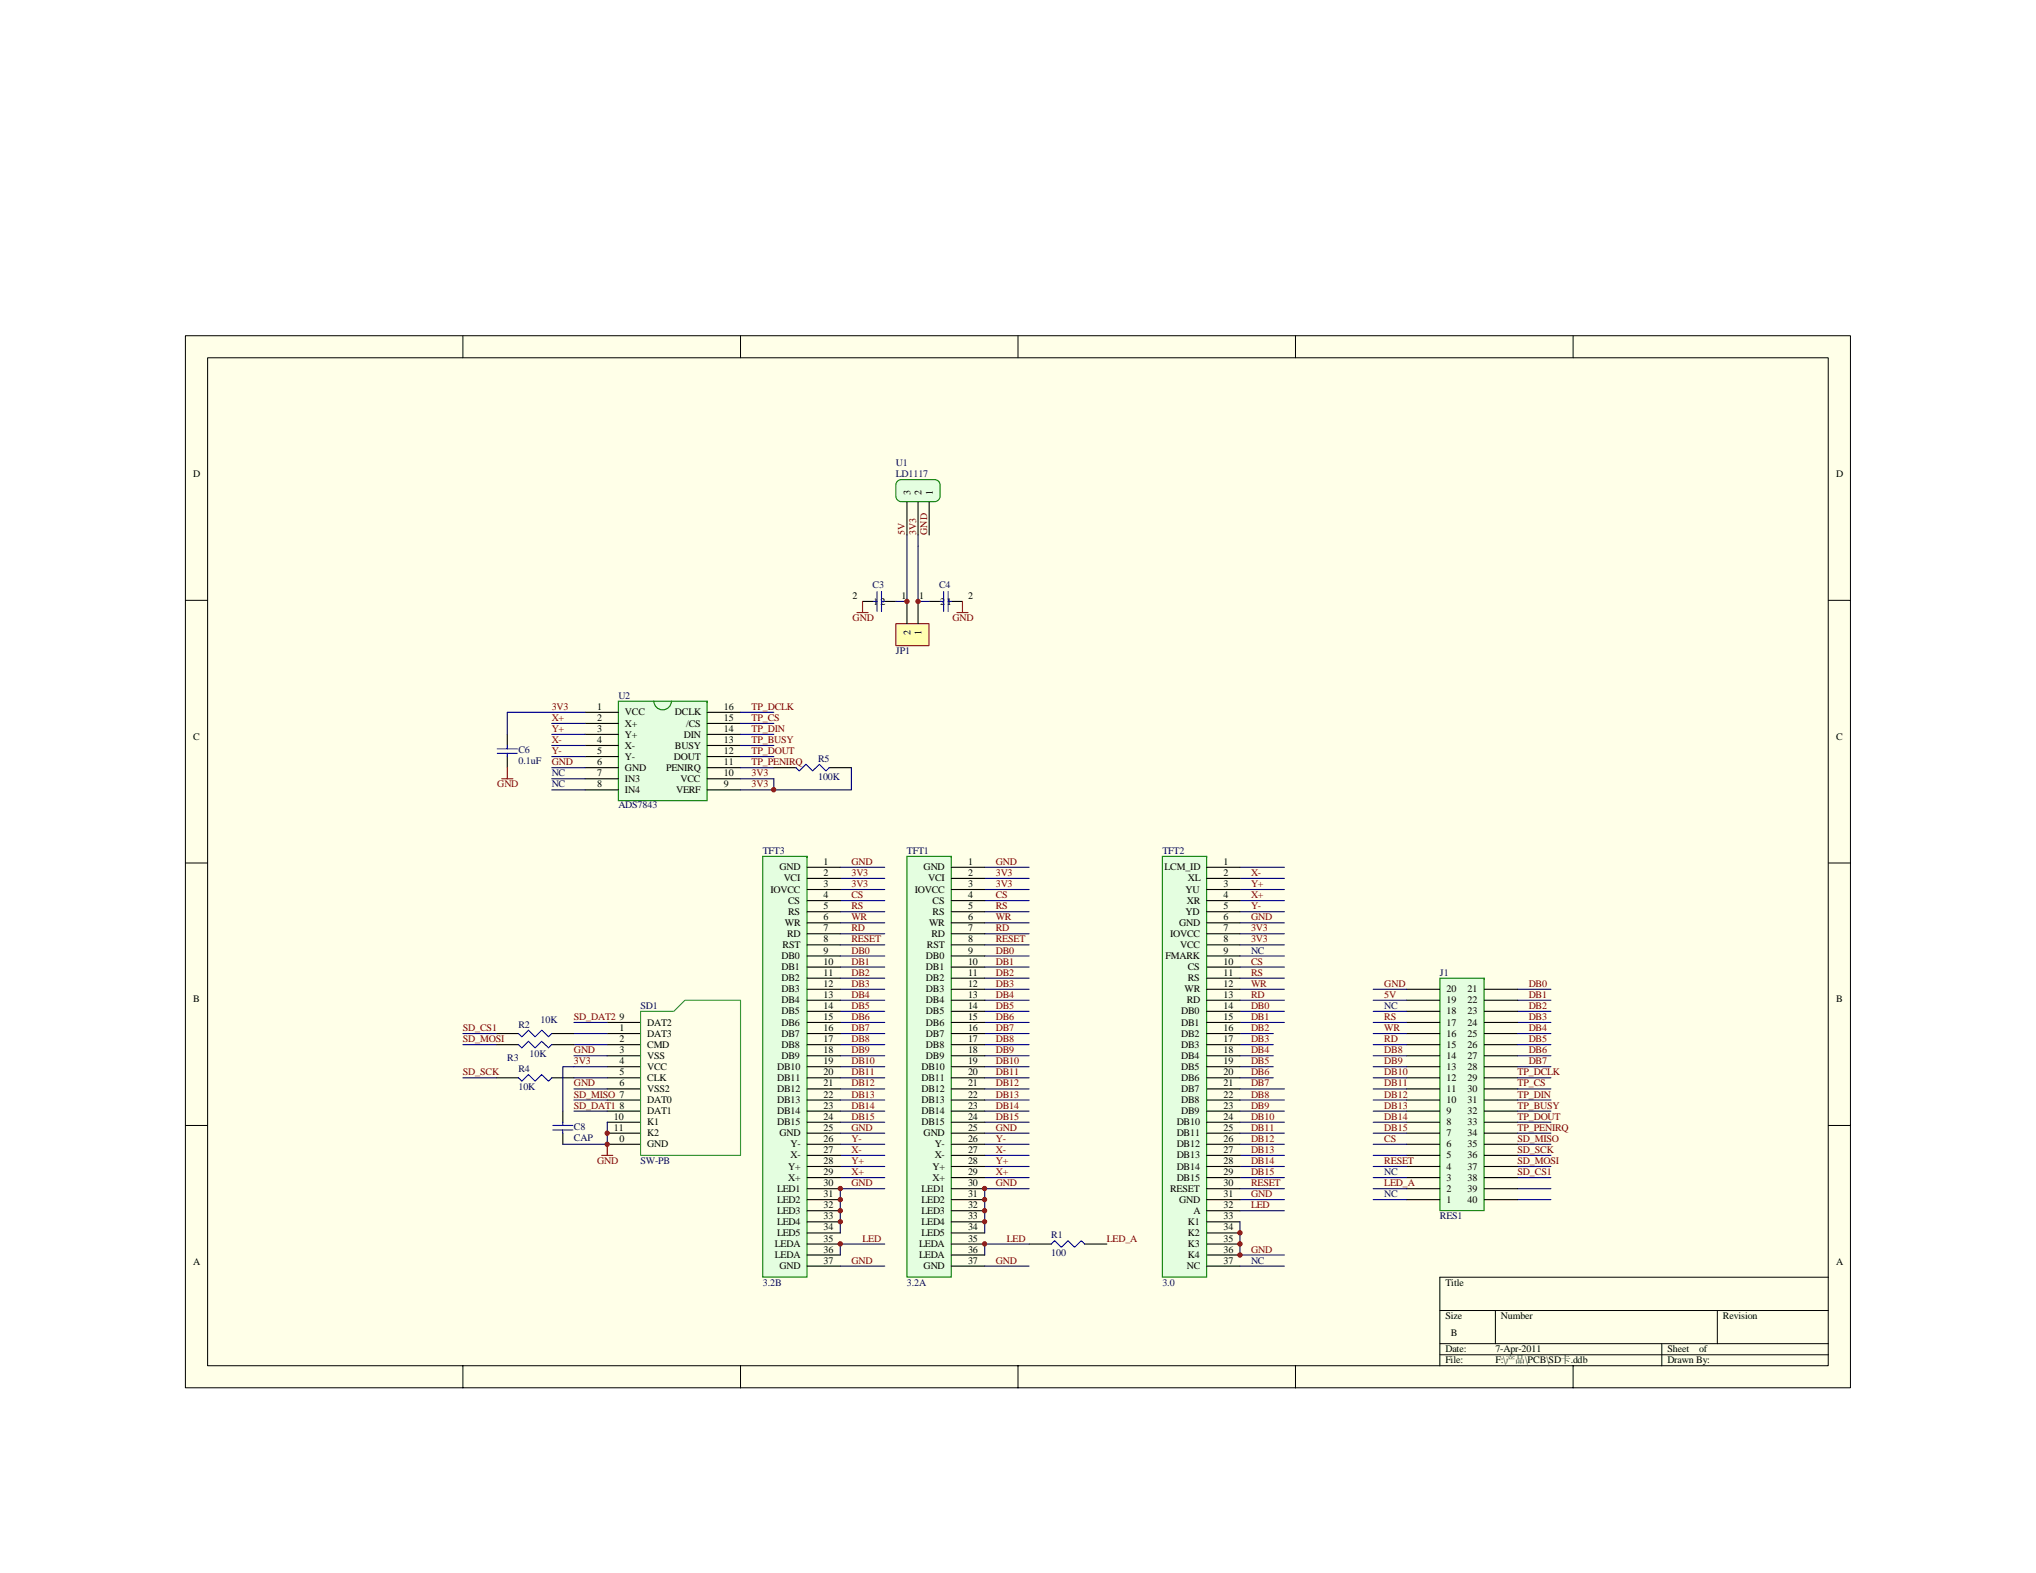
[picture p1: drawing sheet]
<svg xmlns="http://www.w3.org/2000/svg" width="279mm" height="216mm" viewBox="0 0 279 216" stroke-linecap="round" stroke-linejoin="round" font-family="sans-serif">
<path d="M25.4 46.1h228.5v144.4h-228.5z" fill="#ffffe8"/>
<g fill="none" stroke="#000" stroke-width=".14">
<path d="M25.4 46.1h228.5v144.4h-228.5zM28.5 49.1h222.4v138.4h-222.4zM63.5 46.1v3M101.6 46.1v3M139.7 46.1v3M177.8 46.1v3M215.9 46.1v3M25.4 82.4h3.1M250.9 82.4h3.1M25.4 118.4h3.1M250.9 118.4h3.1M25.4 154.5h3.1"/>
<path d="M250.9 154.5h3.1M197.6 179.9h53.3M205.2 179.9v4.5M235.7 179.9v4.5M250.9 175.3h-53.3v12.2M63.5 187.5v3M101.6 187.5v3M139.7 187.5v3M177.8 187.5v3M197.6 184.4h53.3M197.6 185.9h53.3M215.9 187.5v3"/>
<path d="M228 184.4v3.1"/>
</g>
<path d="M84.9 96.2v13.7h12.1v-13.7z" fill-rule="evenodd" fill="#e4fee0" stroke="#0b8004" stroke-width=".15"/>
<g fill="none" stroke="#000" stroke-width=".15">
<path d="M80.3 99.3h4.6M80.3 97.8h4.6M97 99.3h4.6M97 97.8h4.6M80.3 100.8h4.6M80.3 102.3h4.6M80.3 103.8h4.6M80.3 105.4h4.6M80.3 106.9h4.6M80.3 108.4h4.6M97 100.8h4.6M97 102.3h4.6"/>
<path d="M97 103.8h4.6M97 105.4h4.6M97 106.9h4.6M97 108.4h4.6M83.3 144.9h4.6M83.3 146.4h4.6M83.3 143.4h4.6M83.3 141.9h4.6M83.3 147.9h4.6M83.3 149.5h4.6M83.3 151h4.6M83.3 152.5h4.6"/>
<path d="M83.3 140.3h4.6M83.3 154h4.6M83.3 155.5h4.6M83.3 157.1h4.6"/>
</g>
<path d="M89.7 96.2a1.21 1.21 0 0 0 1.2 1.2 1.21 1.21 0 0 0 1.2-1.2" fill="none" stroke="#008000" stroke-width=".15"/>
<path d="M87.9 138.8h4.6l1.5-1.5h7.6v21.3h-13.7z" fill="none" stroke="#318b40" stroke-width=".15"/>
<g fill="none" stroke="#000080" stroke-width=".15">
<path d="M170.2 119h6.1M170.2 120.6h6.1M170.2 122.1h6.1M170.2 123.6h6.1M170.2 125.1h6.1M170.2 126.7h6.1M170.2 128.2h6.1M170.2 129.7h6.1M170.2 131.2h6.1M170.2 132.7h6.1M170.2 134.3h6.1M170.2 135.8h6.1"/>
<path d="M170.2 137.3h6.1M170.2 138.8h6.1M170.2 140.3h6.1M170.2 141.9h4.5M170.2 143.4h4.5M170.2 144.9h4.5M170.2 146.4h4.5M170.2 147.9h4.5M170.2 149.5h6.1M170.2 151h6.1M170.2 152.5h6.1M170.2 154h6.1"/>
<path d="M170.2 155.5h6.1M170.2 157.1h6.1M170.2 158.6h6.1M170.2 160.1h6.1M170.2 161.6h6.1M170.2 163.2h6.1M170.2 164.7h6.1M170.2 166.2h6.1M170.2 172.3h6.1"/>
</g>
<path d="M123.2 66l.5-.2h4.5a.75 .75 0 0 1 .8 .8v1.5a.77 .77 0 0 1-.8 .8h-4.5a.77 .77 0 0 1-.8-.8v-1.5z" fill-rule="evenodd" fill="#e4fee0" stroke="#0b8004" stroke-width=".15"/>
<path d="M124.5 68.9v4.5M126 68.9v4.5M127.5 68.9v4.5M118.4 82.5h1.5M121.4 82.5h1.5M127.5 82.5h1.5M130.6 82.5h1.5M69.6 100.8v1.5M69.6 103.8v1.6M77.2 152.5v1.5M77.2 155.5v1.6" fill="none" stroke="#000" stroke-width=".15"/>
<g fill="none" stroke="#000080" stroke-width=".15">
<path d="M124.5 73.4v9.2h-1.6M126 73.4v9.1h1.5M75.7 99.3h4.6M80.3 97.8h-10.7v3M101.6 97.8h4.6M101.6 99.3h4.6M75.7 102.3h4.6M75.7 105.4h4.6M75.7 106.9h4.6M75.7 100.8h4.6M75.7 103.8h4.6M75.7 108.4h4.6"/>
<path d="M101.6 100.8h4.6M101.6 103.8h4.6M101.6 102.3h4.6M101.6 105.4h4.6M101.6 106.9h4.6v1.5h-4.6M208.3 135.8h4.5M208.3 137.3h4.5M208.3 138.8h4.5M78.8 140.3h4.5M78.8 141.9h4.5M78.8 143.4h4.5M78.8 144.9h4.5"/>
<path d="M78.8 146.4h4.5M78.8 147.9h4.5M78.8 149.5h4.5M78.8 151h4.5M78.8 152.5h4.5M83.3 154v3.1h-6.1M208.3 157.1h4.5M208.3 158.6h4.5M208.3 140.3h4.5M170.2 173.8h6.1M208.3 160.1h4.5M208.3 161.6h4.5"/>
<path d="M208.3 163.2h4.5M208.3 164.7h4.5"/>
</g>
<g fill="none" stroke="#00f" stroke-width=".15">
<path d="M119.9 82.5h.5M120.4 81.2v2.7M121 81.2v2.7M121 82.5h.4M129 82.5h.5M129.5 81.2v2.7M130.1 82.5h.5M130.1 81.2v2.7M68.2 103.4h2.8M68.2 102.8h2.8M69.6 102.3v.5M69.6 103.4v.4"/>
<path d="M75.9 155.1h2.7M75.9 154.5h2.7M77.2 154v.5M77.2 155.1v.4"/>
</g>
<path d="M117.6 84.1h1.5M118.4 82.5v1.6M131.3 84.1h1.5M132.1 82.5v1.6M68.9 106.9h1.5M69.6 105.4v1.5M82.6 158.6h1.5M83.3 157.1v1.5" fill="none" stroke="#800000" stroke-width=".15"/>
<circle cx="83.3" cy="155.5" r=".29" fill="#800000" stroke="#800000" stroke-width=".14"/>
<path d="M197.6 134.3v31.9h6.1v-31.9z" fill-rule="evenodd" fill="#e4fee0" stroke="#0b8004" stroke-width=".15"/>
<g fill="none" stroke="#000" stroke-width=".15">
<path d="M193 138.8h4.6M193 137.3h4.6M193 135.8h4.6M203.7 138.8h4.6M203.7 137.3h4.6M203.7 135.8h4.6M193 140.3h4.6M193 141.9h4.6M193 143.4h4.6M193 144.9h4.6M193 146.4h4.6M193 147.9h4.6"/>
<path d="M193 149.5h4.6M193 154h4.6M193 155.5h4.6M193 152.5h4.6M193 151h4.6M193 157.1h4.6M193 158.6h4.6M203.7 140.3h4.6M203.7 141.9h4.6M203.7 143.4h4.6M203.7 144.9h4.6M203.7 146.4h4.6"/>
<path d="M203.7 147.9h4.6M203.7 149.5h4.6M203.7 154h4.6M203.7 155.5h4.6M203.7 152.5h4.6M203.7 151h4.6M203.7 157.1h4.6M203.7 158.6h4.6M141.2 170.8h3.1M148.8 170.8h3.1M193 160.1h4.6M193 161.6h4.6"/>
<path d="M193 163.2h4.6M193 164.7h4.6M203.7 160.1h4.6M203.7 161.6h4.6M203.7 163.2h4.6M203.7 164.7h4.6"/>
</g>
<g fill="none" stroke="#000080" stroke-width=".15">
<path d="M135.1 119h6.1M135.1 135.8h6.1M135.1 137.3h6.1M135.1 138.8h6.1M135.1 120.6h6.1M135.1 122.1h6.1M135.1 123.6h6.1M135.1 125.1h6.1M135.1 126.7h6.1M135.1 128.2h6.1M135.1 129.7h6.1M135.1 131.2h6.1"/>
<path d="M135.1 132.7h6.1M135.1 134.3h6.1M188.4 135.8h4.6M188.4 137.3h4.6M188.4 138.8h4.6M135.1 140.3h6.1M135.1 141.9h6.1M135.1 143.4h6.1M135.1 144.9h6.1M135.1 146.4h6.1M135.1 147.9h6.1M135.1 149.5h6.1"/>
<path d="M135.1 151h6.1M135.1 152.5h6.1M135.1 154h6.1M135.1 155.5h6.1M135.1 157.1h6.1M135.1 158.6h6.1M188.4 149.5h4.6M188.4 152.5h4.6M188.4 154h4.6M188.4 157.1h4.6M188.4 140.3h4.6M188.4 141.9h4.6"/>
<path d="M188.4 143.4h4.6M188.4 144.9h4.6M188.4 146.4h4.6M188.4 147.9h4.6M188.4 151h4.6M188.4 155.5h4.6M188.4 158.6h4.6M208.3 144.9h4.5M208.3 146.4h4.5M208.3 147.9h4.5M208.3 149.5h4.5M208.3 151h4.5"/>
<path d="M208.3 152.5h4.5M208.3 154h4.5M208.3 155.5h4.5M135.1 160.1h6.1M135.1 161.6h6.1M135.1 173.8h6.1M141.2 163.2h-6.1v6M141.2 170.8h-6.1v1.5M188.4 160.1h4.6M188.4 163.2h4.6M188.4 161.6h4.6M188.4 164.7h4.6"/>
</g>
<path d="M144.3 170.8l.4-.5 .9 .9 1-.9 .9 .9 .9-.9 .4 .5" fill="none" stroke="#00f" stroke-width=".15"/>
<path d="M124.5 117.5v57.8h6v-57.8z" fill-rule="evenodd" fill="#e4fee0" stroke="#0b8004" stroke-width=".15"/>
<g fill="none" stroke="#000" stroke-width=".15">
<path d="M130.6 119h4.5M130.6 122.1h4.5M130.6 123.6h4.5M130.6 120.6h4.5M130.6 125.1h4.5M130.6 126.7h4.5M130.6 128.2h4.5M130.6 129.7h4.5M130.6 131.2h4.5M130.6 132.7h4.5M130.6 137.3h4.5M130.6 138.8h4.5"/>
<path d="M130.6 135.8h4.5M130.6 134.3h4.5M130.6 140.3h4.5M130.6 141.9h4.5M130.6 143.4h4.5M130.6 144.9h4.5M130.6 146.4h4.5M130.6 147.9h4.5M130.6 152.5h4.5M130.6 154h4.5M130.6 151h4.5M130.6 149.5h4.5"/>
<path d="M130.6 155.5h4.5M130.6 157.1h4.5M130.6 158.6h4.5M130.6 173.8h4.5M130.6 172.3h4.5M130.6 170.8h4.5M130.6 169.2h4.5M130.6 167.7h4.5M130.6 166.2h4.5M130.6 164.7h4.5M130.6 160.1h4.5M130.6 161.6h4.5"/>
<path d="M130.6 163.2h4.5"/>
</g>
<path d="M208.3 141.9h4.5M208.3 143.4h4.5" fill="none" stroke="#000080" stroke-width=".15"/>
<path d="M123 85.6h4.5v3h-4.5z" fill="#ffffb0"/>
<path d="M122.9 85.6h4.6v3h-4.6z" fill="none" stroke="#800000" stroke-width=".14"/>
<path d="M124.5 82.5v3.1M126 82.5v3.1" fill="none" stroke="#000" stroke-width=".15"/>
<path d="M159.5 117.5v57.8h6.1v-57.8z" fill-rule="evenodd" fill="#e4fee0" stroke="#0b8004" stroke-width=".15"/>
<g fill="none" stroke="#000" stroke-width=".15">
<path d="M106.2 105.4h3M113.8 105.4h3M165.6 119h4.6M165.6 122.1h4.6M165.6 123.6h4.6M165.6 120.6h4.6M165.6 125.1h4.6M165.6 126.7h4.6M165.6 128.2h4.6M165.6 129.7h4.6M165.6 131.2h4.6M165.6 132.7h4.6"/>
<path d="M165.6 137.3h4.6M165.6 138.8h4.6M165.6 135.8h4.6M165.6 134.3h4.6M68.1 141.9h3M68.1 143.4h3M68.1 147.9h3M75.7 141.9h3.1M75.7 143.4h3.1M75.7 147.9h3.1M165.6 140.3h4.6M165.6 141.9h4.6"/>
<path d="M165.6 143.4h4.6M165.6 144.9h4.6M165.6 146.4h4.6M165.6 147.9h4.6M165.6 152.5h4.6M165.6 154h4.6M165.6 151h4.6M165.6 149.5h4.6M165.6 155.5h4.6M165.6 157.1h4.6M165.6 158.6h4.6M165.6 173.8h4.6"/>
<path d="M165.6 172.3h4.6M165.6 170.8h4.6M165.6 169.2h4.6M165.6 167.7h4.6M165.6 166.2h4.6M165.6 164.7h4.6M165.6 160.1h4.6M165.6 161.6h4.6M165.6 163.2h4.6"/>
</g>
<g fill="none" stroke="#000080" stroke-width=".15">
<path d="M115.3 119h6.1M116.8 105.4v3h-10.6M115.3 120.6h6.1M115.3 122.1h6.1M115.3 123.6h6.1M115.3 125.1h6.1M115.3 126.7h6.1M115.3 128.2h6.1M115.3 129.7h6.1M115.3 131.2h6.1M115.3 132.7h6.1M115.3 134.3h6.1"/>
<path d="M115.3 135.8h6.1M115.3 137.3h6.1M115.3 138.8h6.1M63.5 147.9h4.6M63.5 143.4h4.6M63.5 141.9h4.6M78.8 146.4h-1.6v6.1M115.3 147.9h6.1M115.3 143.4h6.1M115.3 141.9h6.1M115.3 140.3h6.1M115.3 149.5h6.1"/>
<path d="M115.3 151h6.1M115.3 152.5h6.1M115.3 154h6.1M115.3 157.1h6.1M115.3 158.6h6.1M115.3 144.9h6.1M115.3 146.4h6.1M115.3 155.5h6.1M115.3 160.1h6.1M115.3 161.6h6.1M115.3 173.8h6.1M121.4 163.2h-6.1v6"/>
<path d="M121.4 170.8h-6.1v1.5M170.2 167.7v4.6"/>
</g>
<path d="M109.2 105.4l.5 .4 .9-.9 .9 .9 .9-.9 .9 .9 .5-.4M71.1 141.9l.5 .4 .9-.9 .9 .9 .9-.9 1 .9 .4-.4M71.1 143.4l.5 .4 .9-.9 .9 .9 .9-.9 1 .9 .4-.4M71.1 147.9l.5 .5 .9-.9 .9 .9 .9-.9 1 .9 .4-.5" fill="none" stroke="#00f" stroke-width=".15"/>
<g fill="#800000" stroke="#800000" stroke-width=".14">
<circle cx="83.3" cy="157.1" r=".29"/>
<circle cx="106.2" cy="108.4" r=".3"/>
</g>
<path d="M104.7 117.5v57.8h6v-57.8z" fill-rule="evenodd" fill="#e4fee0" stroke="#0b8004" stroke-width=".15"/>
<g fill="none" stroke="#000" stroke-width=".15">
<path d="M110.8 119h4.5M110.8 122.1h4.5M110.8 123.6h4.5M110.8 120.6h4.5M110.8 125.1h4.5M110.8 126.7h4.5M110.8 128.2h4.5M110.8 129.7h4.5M110.8 131.2h4.5M110.8 132.7h4.5M110.8 137.3h4.5M110.8 138.8h4.5"/>
<path d="M110.8 135.8h4.5M110.8 134.3h4.5M110.8 140.3h4.5M110.8 141.9h4.5M110.8 143.4h4.5M110.8 144.9h4.5M110.8 146.4h4.5M110.8 147.9h4.5M110.8 152.5h4.5M110.8 154h4.5M110.8 151h4.5M110.8 149.5h4.5"/>
<path d="M110.8 155.5h4.5M110.8 157.1h4.5M110.8 158.6h4.5M110.8 173.8h4.5M110.8 172.3h4.5M110.8 170.8h4.5M110.8 169.2h4.5M110.8 167.7h4.5M110.8 166.2h4.5M110.8 164.7h4.5M110.8 160.1h4.5M110.8 161.6h4.5"/>
<path d="M110.8 163.2h4.5"/>
</g>
<g fill="#800000" stroke="#800000" stroke-width=".14">
<circle cx="135.1" cy="170.7" r=".29"/>
<circle cx="135.1" cy="167.7" r=".29"/>
<circle cx="135.1" cy="166.2" r=".29"/>
<circle cx="135.1" cy="164.7" r=".29"/>
<circle cx="135.1" cy="163.1" r=".29"/>
<circle cx="115.3" cy="170.7" r=".3"/>
<circle cx="115.3" cy="167.7" r=".29"/>
<circle cx="115.3" cy="166.2" r=".3"/>
<circle cx="115.3" cy="164.7" r=".3"/>
<circle cx="115.3" cy="163.1" r=".3"/>
<circle cx="126" cy="82.5" r=".3"/>
<circle cx="124.5" cy="82.5" r=".3"/>
<circle cx="170.2" cy="172.3" r=".3"/>
<circle cx="170.2" cy="170.7" r=".3"/>
<circle cx="170.2" cy="169.2" r=".3"/>
</g>
<g font-size="1.4">
<text x="26.5" y="65.5">D</text>
<text x="252" y="65.5">D</text>
<text x="124.9" y="68" transform="rotate(-90 124.9 68)">3</text>
<text x="126.5" y="68" transform="rotate(-90 126.5 68)">2</text>
<text x="128" y="68" transform="rotate(-90 128 68)">1</text>
<text x="117" y="82.2">2</text>
<text x="119.9" y="83">1</text>
<text x="120.8" y="83">2</text>
<text x="123.7" y="82.2">1</text>
<text x="126.1" y="82.2">1</text>
<text x="129" y="83">2</text>
<text x="129.9" y="83">1</text>
<text x="132.8" y="82.2">2</text>
<text x="124.9" y="87.1" transform="rotate(-90 124.9 87.1)">2</text>
<text x="126.5" y="87.1" transform="rotate(-90 126.5 87.1)">1</text>
<text x="26.5" y="101.5">C</text>
<text x="82" y="100.5">3</text>
<text x="82" y="102">4</text>
<text x="82" y="99">2</text>
<text x="82" y="97.4">1</text>
<text x="85.8" y="101.2">Y+</text>
<text x="85.8" y="99.7">X+</text>
<text x="85.8" y="98.2">VCC</text>
<text x="92.6" y="98.2">DCLK</text>
<text x="93.9" y="101.2">DIN</text>
<text x="94.1" y="99.7">/CS</text>
<text x="99.3" y="102">13</text>
<text x="99.3" y="97.4">16</text>
<text x="99.3" y="99">15</text>
<text x="99.3" y="100.5">14</text>
<text x="252" y="101.5">C</text>
<text x="82" y="103.5">5</text>
<text x="82" y="105">6</text>
<text x="82" y="106.6">7</text>
<text x="85.8" y="102.7">X-</text>
<text x="85.8" y="104.3">Y-</text>
<text x="85.8" y="105.8">GND</text>
<text x="85.8" y="107.3">IN3</text>
<text x="91.4" y="105.8">PENIRQ</text>
<text x="92.5" y="104.3">DOUT</text>
<text x="92.6" y="102.7">BUSY</text>
<text x="93.4" y="107.3">VCC</text>
<text x="99.3" y="103.5">12</text>
<text x="99.3" y="105">11</text>
<text x="99.3" y="106.6">10</text>
<text x="82" y="108.1">8</text>
<text x="85.8" y="108.8">IN4</text>
<text x="92.8" y="108.8">VERF</text>
<text x="99.3" y="108.1">9</text>
<text x="107" y="119.5">GND</text>
<text x="113" y="118.7">1</text>
<text x="126.7" y="119.5">GND</text>
<text x="132.8" y="118.7">1</text>
<text x="159.8" y="119.5">LCM_ID</text>
<text x="167.9" y="118.7">1</text>
<text x="105.7" y="122.5">IOVCC</text>
<text x="107.5" y="121">VCI</text>
<text x="108.2" y="124">CS</text>
<text x="108.2" y="125.6">RS</text>
<text x="113" y="121.8">3</text>
<text x="113" y="120.2">2</text>
<text x="113" y="123.3">4</text>
<text x="113" y="124.8">5</text>
<text x="125.5" y="122.5">IOVCC</text>
<text x="127.4" y="121">VCI</text>
<text x="128" y="124">CS</text>
<text x="128" y="125.6">RS</text>
<text x="132.8" y="121.8">3</text>
<text x="132.8" y="120.2">2</text>
<text x="132.8" y="123.3">4</text>
<text x="132.8" y="124.8">5</text>
<text x="162.7" y="122.5">YU</text>
<text x="162.7" y="125.6">YD</text>
<text x="162.9" y="124">XR</text>
<text x="163" y="121">XL</text>
<text x="167.9" y="121.8">3</text>
<text x="167.9" y="124.8">5</text>
<text x="167.9" y="123.3">4</text>
<text x="167.9" y="120.2">2</text>
<text x="107.3" y="131.6">DB0</text>
<text x="107.4" y="130.1">RST</text>
<text x="107.7" y="127.1">WR</text>
<text x="108" y="128.6">RD</text>
<text x="113" y="130.9">9</text>
<text x="113" y="126.3">6</text>
<text x="113" y="129.3">8</text>
<text x="113" y="127.8">7</text>
<text x="127.1" y="131.6">DB0</text>
<text x="127.2" y="130.1">RST</text>
<text x="127.5" y="127.1">WR</text>
<text x="127.8" y="128.6">RD</text>
<text x="132.8" y="130.9">9</text>
<text x="132.8" y="129.3">8</text>
<text x="132.8" y="127.8">7</text>
<text x="132.8" y="126.3">6</text>
<text x="160" y="131.6">FMARK</text>
<text x="160.6" y="128.6">IOVCC</text>
<text x="161.8" y="127.1">GND</text>
<text x="161.9" y="130.1">VCC</text>
<text x="167.9" y="127.8">7</text>
<text x="167.9" y="126.3">6</text>
<text x="167.9" y="130.9">9</text>
<text x="167.9" y="129.3">8</text>
<text x="26.5" y="137.6">B</text>
<text x="107.3" y="133.2">DB1</text>
<text x="107.3" y="137.7">DB4</text>
<text x="107.3" y="136.2">DB3</text>
<text x="107.3" y="134.7">DB2</text>
<text x="113" y="132.4">10</text>
<text x="113" y="137">13</text>
<text x="113" y="135.4">12</text>
<text x="113" y="133.9">11</text>
<text x="127.1" y="133.2">DB1</text>
<text x="127.1" y="137.7">DB4</text>
<text x="127.1" y="136.2">DB3</text>
<text x="127.1" y="134.7">DB2</text>
<text x="132.8" y="132.4">10</text>
<text x="132.8" y="137">13</text>
<text x="132.8" y="135.4">12</text>
<text x="132.8" y="133.9">11</text>
<text x="162.6" y="136.2">WR</text>
<text x="162.9" y="137.7">RD</text>
<text x="163" y="133.2">CS</text>
<text x="163" y="134.7">RS</text>
<text x="167.9" y="137">13</text>
<text x="167.9" y="132.4">10</text>
<text x="167.9" y="133.9">11</text>
<text x="167.9" y="135.4">12</text>
<text x="198.5" y="136.2">20</text>
<text x="198.5" y="137.7">19</text>
<text x="201.4" y="137.7">22</text>
<text x="201.4" y="136.2">21</text>
<text x="252" y="137.6">B</text>
<text x="85" y="143">2</text>
<text x="85" y="141.5">1</text>
<text x="85" y="140">9</text>
<text x="88.8" y="143.8">CMD</text>
<text x="88.8" y="142.3">DAT3</text>
<text x="88.8" y="140.8">DAT2</text>
<text x="107.3" y="139.2">DB5</text>
<text x="107.3" y="140.8">DB6</text>
<text x="107.3" y="142.3">DB7</text>
<text x="107.3" y="143.8">DB8</text>
<text x="113" y="138.5">14</text>
<text x="113" y="140">15</text>
<text x="113" y="141.5">16</text>
<text x="113" y="143">17</text>
<text x="127.1" y="139.2">DB5</text>
<text x="127.1" y="140.8">DB6</text>
<text x="127.1" y="142.3">DB7</text>
<text x="127.1" y="143.8">DB8</text>
<text x="132.8" y="138.5">14</text>
<text x="132.8" y="140">15</text>
<text x="132.8" y="141.5">16</text>
<text x="132.8" y="143">17</text>
<text x="162.1" y="139.2">DB0</text>
<text x="162.1" y="140.8">DB1</text>
<text x="162.1" y="142.3">DB2</text>
<text x="162.1" y="143.8">DB3</text>
<text x="167.9" y="138.5">14</text>
<text x="167.9" y="140">15</text>
<text x="167.9" y="141.5">16</text>
<text x="167.9" y="143">17</text>
<text x="198.5" y="139.2">18</text>
<text x="198.5" y="143.8">15</text>
<text x="198.5" y="142.3">16</text>
<text x="198.5" y="140.8">17</text>
<text x="201.4" y="139.2">23</text>
<text x="201.4" y="140.8">24</text>
<text x="201.4" y="142.3">25</text>
<text x="201.4" y="143.8">26</text>
<text x="85" y="144.6">3</text>
<text x="85" y="146.1">4</text>
<text x="85" y="147.6">5</text>
<text x="85" y="149.1">6</text>
<text x="88.8" y="145.3">VSS</text>
<text x="88.8" y="146.8">VCC</text>
<text x="88.8" y="148.4">CLK</text>
<text x="88.8" y="149.9">VSS2</text>
<text x="106.6" y="146.8">DB10</text>
<text x="106.6" y="148.4">DB11</text>
<text x="106.6" y="149.9">DB12</text>
<text x="107.3" y="145.3">DB9</text>
<text x="113" y="144.6">18</text>
<text x="113" y="146.1">19</text>
<text x="113" y="147.6">20</text>
<text x="113" y="149.1">21</text>
<text x="126.4" y="146.8">DB10</text>
<text x="126.4" y="148.4">DB11</text>
<text x="126.4" y="149.9">DB12</text>
<text x="127.1" y="145.3">DB9</text>
<text x="132.8" y="144.6">18</text>
<text x="132.8" y="146.1">19</text>
<text x="132.8" y="147.6">20</text>
<text x="132.8" y="149.1">21</text>
<text x="162.1" y="145.3">DB4</text>
<text x="162.1" y="146.8">DB5</text>
<text x="162.1" y="148.4">DB6</text>
<text x="162.1" y="149.9">DB7</text>
<text x="167.9" y="144.6">18</text>
<text x="167.9" y="146.1">19</text>
<text x="167.9" y="147.6">20</text>
<text x="167.9" y="149.1">21</text>
<text x="198.5" y="145.3">14</text>
<text x="198.5" y="146.8">13</text>
<text x="198.5" y="148.4">12</text>
<text x="198.5" y="149.9">11</text>
<text x="201.4" y="145.3">27</text>
<text x="201.4" y="146.8">28</text>
<text x="201.4" y="148.4">29</text>
<text x="201.4" y="149.9">30</text>
<text x="84.2" y="153.7">10</text>
<text x="84.2" y="155.2">11</text>
<text x="85" y="152.2">8</text>
<text x="88.8" y="151.4">DAT0</text>
<text x="88.8" y="152.9">DAT1</text>
<text x="88.8" y="154.5">K1</text>
<text x="88.8" y="156">K2</text>
<text x="106.6" y="152.9">DB14</text>
<text x="106.6" y="154.5">DB15</text>
<text x="106.6" y="151.4">DB13</text>
<text x="107" y="156">GND</text>
<text x="113" y="155.2">25</text>
<text x="113" y="152.2">23</text>
<text x="113" y="153.7">24</text>
<text x="113" y="150.6">22</text>
<text x="126.4" y="152.9">DB14</text>
<text x="126.4" y="154.5">DB15</text>
<text x="126.4" y="151.4">DB13</text>
<text x="126.7" y="156">GND</text>
<text x="132.8" y="155.2">25</text>
<text x="132.8" y="152.2">23</text>
<text x="132.8" y="153.7">24</text>
<text x="132.8" y="150.6">22</text>
<text x="161.5" y="154.5">DB10</text>
<text x="161.5" y="156">DB11</text>
<text x="162.1" y="152.9">DB9</text>
<text x="162.1" y="151.4">DB8</text>
<text x="167.9" y="152.2">23</text>
<text x="167.9" y="150.6">22</text>
<text x="167.9" y="153.7">24</text>
<text x="167.9" y="155.2">25</text>
<text x="198.5" y="156">7</text>
<text x="198.5" y="151.4">10</text>
<text x="198.5" y="152.9">9</text>
<text x="198.5" y="154.5">8</text>
<text x="201.4" y="154.5">33</text>
<text x="201.4" y="156">34</text>
<text x="201.4" y="152.9">32</text>
<text x="201.4" y="151.4">31</text>
<text x="85" y="156.7">0</text>
<text x="88.8" y="157.5">GND</text>
<text x="108.2" y="160.5">Y+</text>
<text x="108.5" y="157.5">Y-</text>
<text x="108.5" y="159">X-</text>
<text x="113" y="156.7">26</text>
<text x="113" y="158.2">27</text>
<text x="113" y="159.8">28</text>
<text x="113" y="161.3">29</text>
<text x="128" y="160.5">Y+</text>
<text x="128.3" y="157.5">Y-</text>
<text x="128.3" y="159">X-</text>
<text x="132.8" y="156.7">26</text>
<text x="132.8" y="158.2">27</text>
<text x="132.8" y="159.8">28</text>
<text x="132.8" y="161.3">29</text>
<text x="161.5" y="157.5">DB12</text>
<text x="161.5" y="159">DB13</text>
<text x="161.5" y="160.5">DB14</text>
<text x="167.9" y="156.7">26</text>
<text x="167.9" y="158.2">27</text>
<text x="167.9" y="159.8">28</text>
<text x="167.9" y="161.3">29</text>
<text x="198.5" y="160.5">4</text>
<text x="198.5" y="159">5</text>
<text x="198.5" y="157.5">6</text>
<text x="201.4" y="157.5">35</text>
<text x="201.4" y="159">36</text>
<text x="201.4" y="160.5">37</text>
<text x="106.6" y="166.6">LED3</text>
<text x="106.6" y="165.1">LED2</text>
<text x="106.6" y="163.6">LED1</text>
<text x="108.2" y="162.1">X+</text>
<text x="113" y="167.4">33</text>
<text x="113" y="165.8">32</text>
<text x="113" y="164.3">31</text>
<text x="113" y="162.8">30</text>
<text x="126.4" y="166.6">LED3</text>
<text x="126.4" y="165.1">LED2</text>
<text x="126.4" y="163.6">LED1</text>
<text x="128" y="162.1">X+</text>
<text x="132.8" y="167.4">33</text>
<text x="132.8" y="165.8">32</text>
<text x="132.8" y="164.3">31</text>
<text x="132.8" y="162.8">30</text>
<text x="160.6" y="163.6">RESET</text>
<text x="161.5" y="162.1">DB15</text>
<text x="161.8" y="165.1">GND</text>
<text x="163.8" y="166.6">A</text>
<text x="167.9" y="162.8">30</text>
<text x="167.9" y="165.8">32</text>
<text x="167.9" y="164.3">31</text>
<text x="167.9" y="167.4">33</text>
<text x="198.5" y="165.1">1</text>
<text x="198.5" y="163.6">2</text>
<text x="198.5" y="162.1">3</text>
<text x="201.4" y="162.1">38</text>
<text x="201.4" y="163.6">39</text>
<text x="201.4" y="165.1">40</text>
<text x="26.5" y="173.6">A</text>
<text x="106.3" y="172.7">LEDA</text>
<text x="106.3" y="171.2">LEDA</text>
<text x="106.6" y="169.7">LED5</text>
<text x="106.6" y="168.1">LED4</text>
<text x="113" y="171.9">36</text>
<text x="113" y="170.4">35</text>
<text x="113" y="173.4">37</text>
<text x="113" y="168.9">34</text>
<text x="126.1" y="172.7">LEDA</text>
<text x="126.1" y="171.2">LEDA</text>
<text x="126.4" y="169.7">LED5</text>
<text x="126.4" y="168.1">LED4</text>
<text x="132.8" y="171.9">36</text>
<text x="132.8" y="170.4">35</text>
<text x="132.8" y="173.4">37</text>
<text x="132.8" y="168.9">34</text>
<text x="163" y="172.7">K4</text>
<text x="163" y="171.2">K3</text>
<text x="163" y="169.7">K2</text>
<text x="163" y="168.1">K1</text>
<text x="167.9" y="173.4">37</text>
<text x="167.9" y="171.9">36</text>
<text x="167.9" y="170.4">35</text>
<text x="167.9" y="168.9">34</text>
<text x="252" y="173.6">A</text>
<text x="107" y="174.2">GND</text>
<text x="126.7" y="174.2">GND</text>
<text x="162.9" y="174.2">NC</text>
<text x="198.4" y="176.5">Title</text>
<text x="198.4" y="181.1">Size</text>
<text x="198.4" y="185.6">Date:</text>
<text x="199.1" y="183.3">B</text>
<text x="205.2" y="185.6">7-Apr-2011</text>
<text x="206" y="181.1">Number</text>
<text x="228.8" y="185.6">Sheet</text>
<text x="233.2" y="185.6">of</text>
<text x="236.4" y="181.1">Revision</text>
<text x="198.4" y="187.1">File:</text>
<text x="205.2" y="187.1">F:\产品\PCB\SD卡.ddb</text>
<text x="228.8" y="187.1">Drawn By:</text>
</g>
<g font-size="1.4" fill="#000080">
<text x="122.9" y="64">U1</text>
<text x="122.9" y="65.5">LD1117</text>
<text x="119.7" y="80.7">C3</text>
<text x="128.9" y="80.7">C4</text>
<text x="122.9" y="89.8">JP1</text>
<text x="84.9" y="95.9">U2</text>
<text x="71.1" y="103.4">C6</text>
<text x="71.1" y="104.9">0.1uF</text>
<text x="75.7" y="106.6">NC</text>
<text x="112.3" y="104.6">R5</text>
<text x="112.3" y="107">100K</text>
<text x="75.7" y="108.1">NC</text>
<text x="84.9" y="111">ADS7843</text>
<text x="104.7" y="117.2">TFT3</text>
<text x="124.5" y="117.2">TFT1</text>
<text x="159.5" y="117.2">TFT2</text>
<text x="171.7" y="130.9">NC</text>
<text x="197.6" y="133.9">J1</text>
<text x="71.1" y="141.1">R2</text>
<text x="74.2" y="140.5">10K</text>
<text x="87.9" y="138.5">SD1</text>
<text x="190" y="138.5">NC</text>
<text x="69.6" y="145.6">R3</text>
<text x="71.1" y="147.2">R4</text>
<text x="71.1" y="149.6">10K</text>
<text x="72.7" y="145">10K</text>
<text x="78.8" y="155">C8</text>
<text x="78.8" y="156.6">CAP</text>
<text x="87.9" y="159.8">SW-PB</text>
<text x="190" y="161.3">NC</text>
<text x="190" y="164.3">NC</text>
<text x="197.6" y="167.4">RES1</text>
<text x="144.3" y="169.9">R1</text>
<text x="144.3" y="172.4">100</text>
<text x="171.7" y="173.4">NC</text>
<text x="104.7" y="176.5">3.2B</text>
<text x="124.5" y="176.5">3.2A</text>
<text x="159.5" y="176.5">3.0</text>
</g>
<g font-size="1.4" fill="#800000">
<text x="124.2" y="73.4" transform="rotate(-90 124.2 73.4)">5V</text>
<text x="125.7" y="73.4" transform="rotate(-90 125.7 73.4)">3V3</text>
<text x="127.2" y="73.4" transform="rotate(-90 127.2 73.4)">GND</text>
<text x="117" y="85.3">GND</text>
<text x="130.7" y="85.3">GND</text>
<text x="75.7" y="97.4">3V3</text>
<text x="75.7" y="99">X+</text>
<text x="75.7" y="100.5">Y+</text>
<text x="75.7" y="102">X-</text>
<text x="103.1" y="102">TP_BUSY</text>
<text x="103.1" y="100.5">TP_DIN</text>
<text x="103.1" y="99">TP_CS</text>
<text x="103.1" y="97.4">TP_DCLK</text>
<text x="75.7" y="103.5">Y-</text>
<text x="75.7" y="105">GND</text>
<text x="103.1" y="105">TP_PENIRQ</text>
<text x="103.1" y="103.5">TP_DOUT</text>
<text x="103.1" y="106.6">3V3</text>
<text x="68.2" y="108.1">GND</text>
<text x="103.1" y="108.1">3V3</text>
<text x="116.8" y="118.7">GND</text>
<text x="136.7" y="118.7">GND</text>
<text x="116.8" y="121.8">3V3</text>
<text x="116.8" y="120.2">3V3</text>
<text x="116.8" y="123.3">CS</text>
<text x="116.8" y="124.8">RS</text>
<text x="136.7" y="121.8">3V3</text>
<text x="136.7" y="120.2">3V3</text>
<text x="136.7" y="123.3">CS</text>
<text x="136.7" y="124.8">RS</text>
<text x="171.7" y="123.3">X+</text>
<text x="171.7" y="121.8">Y+</text>
<text x="171.7" y="120.2">X-</text>
<text x="171.7" y="124.8">Y-</text>
<text x="116.8" y="130.9">DB0</text>
<text x="116.8" y="129.3">RESET</text>
<text x="116.8" y="126.3">WR</text>
<text x="116.8" y="127.8">RD</text>
<text x="136.7" y="129.3">RESET</text>
<text x="136.7" y="126.3">WR</text>
<text x="136.7" y="127.8">RD</text>
<text x="136.7" y="130.9">DB0</text>
<text x="171.7" y="127.8">3V3</text>
<text x="171.7" y="129.3">3V3</text>
<text x="171.7" y="126.3">GND</text>
<text x="116.8" y="137">DB4</text>
<text x="116.8" y="132.4">DB1</text>
<text x="116.8" y="133.9">DB2</text>
<text x="116.8" y="135.4">DB3</text>
<text x="136.7" y="137">DB4</text>
<text x="136.7" y="132.4">DB1</text>
<text x="136.7" y="133.9">DB2</text>
<text x="136.7" y="135.4">DB3</text>
<text x="171.7" y="132.4">CS</text>
<text x="171.7" y="133.9">RS</text>
<text x="171.7" y="135.4">WR</text>
<text x="171.7" y="137">RD</text>
<text x="190" y="135.4">GND</text>
<text x="190" y="137">5V</text>
<text x="209.8" y="135.4">DB0</text>
<text x="209.8" y="137">DB1</text>
<text x="63.5" y="141.5">SD_CS1</text>
<text x="63.5" y="143">SD_MOSI</text>
<text x="78.8" y="140">SD_DAT2</text>
<text x="116.8" y="138.5">DB5</text>
<text x="116.8" y="141.5">DB7</text>
<text x="116.8" y="143">DB8</text>
<text x="116.8" y="140">DB6</text>
<text x="136.7" y="138.5">DB5</text>
<text x="136.7" y="141.5">DB7</text>
<text x="136.7" y="143">DB8</text>
<text x="136.7" y="140">DB6</text>
<text x="171.7" y="138.5">DB0</text>
<text x="171.7" y="140">DB1</text>
<text x="171.7" y="141.5">DB2</text>
<text x="171.7" y="143">DB3</text>
<text x="190" y="140">RS</text>
<text x="190" y="141.5">WR</text>
<text x="190" y="143">RD</text>
<text x="209.8" y="138.5">DB2</text>
<text x="209.8" y="140">DB3</text>
<text x="209.8" y="141.5">DB4</text>
<text x="209.8" y="143">DB5</text>
<text x="63.5" y="147.6">SD_SCK</text>
<text x="78.8" y="144.6">GND</text>
<text x="78.8" y="146.1">3V3</text>
<text x="78.8" y="149.1">GND</text>
<text x="116.8" y="144.6">DB9</text>
<text x="116.8" y="149.1">DB12</text>
<text x="116.8" y="147.6">DB11</text>
<text x="116.8" y="146.1">DB10</text>
<text x="136.7" y="144.6">DB9</text>
<text x="136.7" y="149.1">DB12</text>
<text x="136.7" y="147.6">DB11</text>
<text x="136.7" y="146.1">DB10</text>
<text x="171.7" y="147.6">DB6</text>
<text x="171.7" y="144.6">DB4</text>
<text x="171.7" y="149.1">DB7</text>
<text x="171.7" y="146.1">DB5</text>
<text x="190" y="147.6">DB10</text>
<text x="190" y="149.1">DB11</text>
<text x="190" y="146.1">DB9</text>
<text x="190" y="144.6">DB8</text>
<text x="208.3" y="147.6">TP_DCLK</text>
<text x="208.3" y="149.1">TP_CS</text>
<text x="209.8" y="144.6">DB6</text>
<text x="209.8" y="146.1">DB7</text>
<text x="78.8" y="150.6">SD_MISO 7</text>
<text x="78.8" y="152.2">SD_DAT1</text>
<text x="116.8" y="150.6">DB13</text>
<text x="116.8" y="153.7">DB15</text>
<text x="116.8" y="152.2">DB14</text>
<text x="116.8" y="155.2">GND</text>
<text x="136.7" y="150.6">DB13</text>
<text x="136.7" y="153.7">DB15</text>
<text x="136.7" y="152.2">DB14</text>
<text x="136.7" y="155.2">GND</text>
<text x="171.7" y="153.7">DB10</text>
<text x="171.7" y="155.2">DB11</text>
<text x="171.7" y="150.6">DB8</text>
<text x="171.7" y="152.2">DB9</text>
<text x="190" y="152.2">DB13</text>
<text x="190" y="150.6">DB12</text>
<text x="190" y="153.7">DB14</text>
<text x="190" y="155.2">DB15</text>
<text x="208.3" y="150.6">TP_DIN</text>
<text x="208.3" y="152.2">TP_BUSY</text>
<text x="208.3" y="153.7">TP_DOUT</text>
<text x="208.3" y="155.2">TP_PENIRQ</text>
<text x="82" y="159.8">GND</text>
<text x="116.8" y="156.7">Y-</text>
<text x="116.8" y="158.2">X-</text>
<text x="116.8" y="159.8">Y+</text>
<text x="116.8" y="161.3">X+</text>
<text x="136.7" y="156.7">Y-</text>
<text x="136.7" y="158.2">X-</text>
<text x="136.7" y="159.8">Y+</text>
<text x="136.7" y="161.3">X+</text>
<text x="171.7" y="158.2">DB13</text>
<text x="171.7" y="156.7">DB12</text>
<text x="171.7" y="159.8">DB14</text>
<text x="171.7" y="161.3">DB15</text>
<text x="190" y="159.8">RESET</text>
<text x="190" y="156.7">CS</text>
<text x="208.3" y="159.8">SD_MOSI</text>
<text x="208.3" y="158.2">SD_SCK</text>
<text x="208.3" y="156.7">SD_MISO</text>
<text x="208.3" y="161.3">SD_CS1</text>
<text x="116.8" y="162.8">GND</text>
<text x="136.7" y="162.8">GND</text>
<text x="171.7" y="165.8">LED</text>
<text x="171.7" y="162.8">RESET</text>
<text x="171.7" y="164.3">GND</text>
<text x="190" y="162.8">LED_A</text>
<text x="116.8" y="173.4">GND</text>
<text x="118.4" y="170.4">LED</text>
<text x="136.7" y="173.4">GND</text>
<text x="138.2" y="170.4">LED</text>
<text x="151.9" y="170.4">LED_A</text>
<text x="171.7" y="171.9">GND</text>
</g>
</svg>
